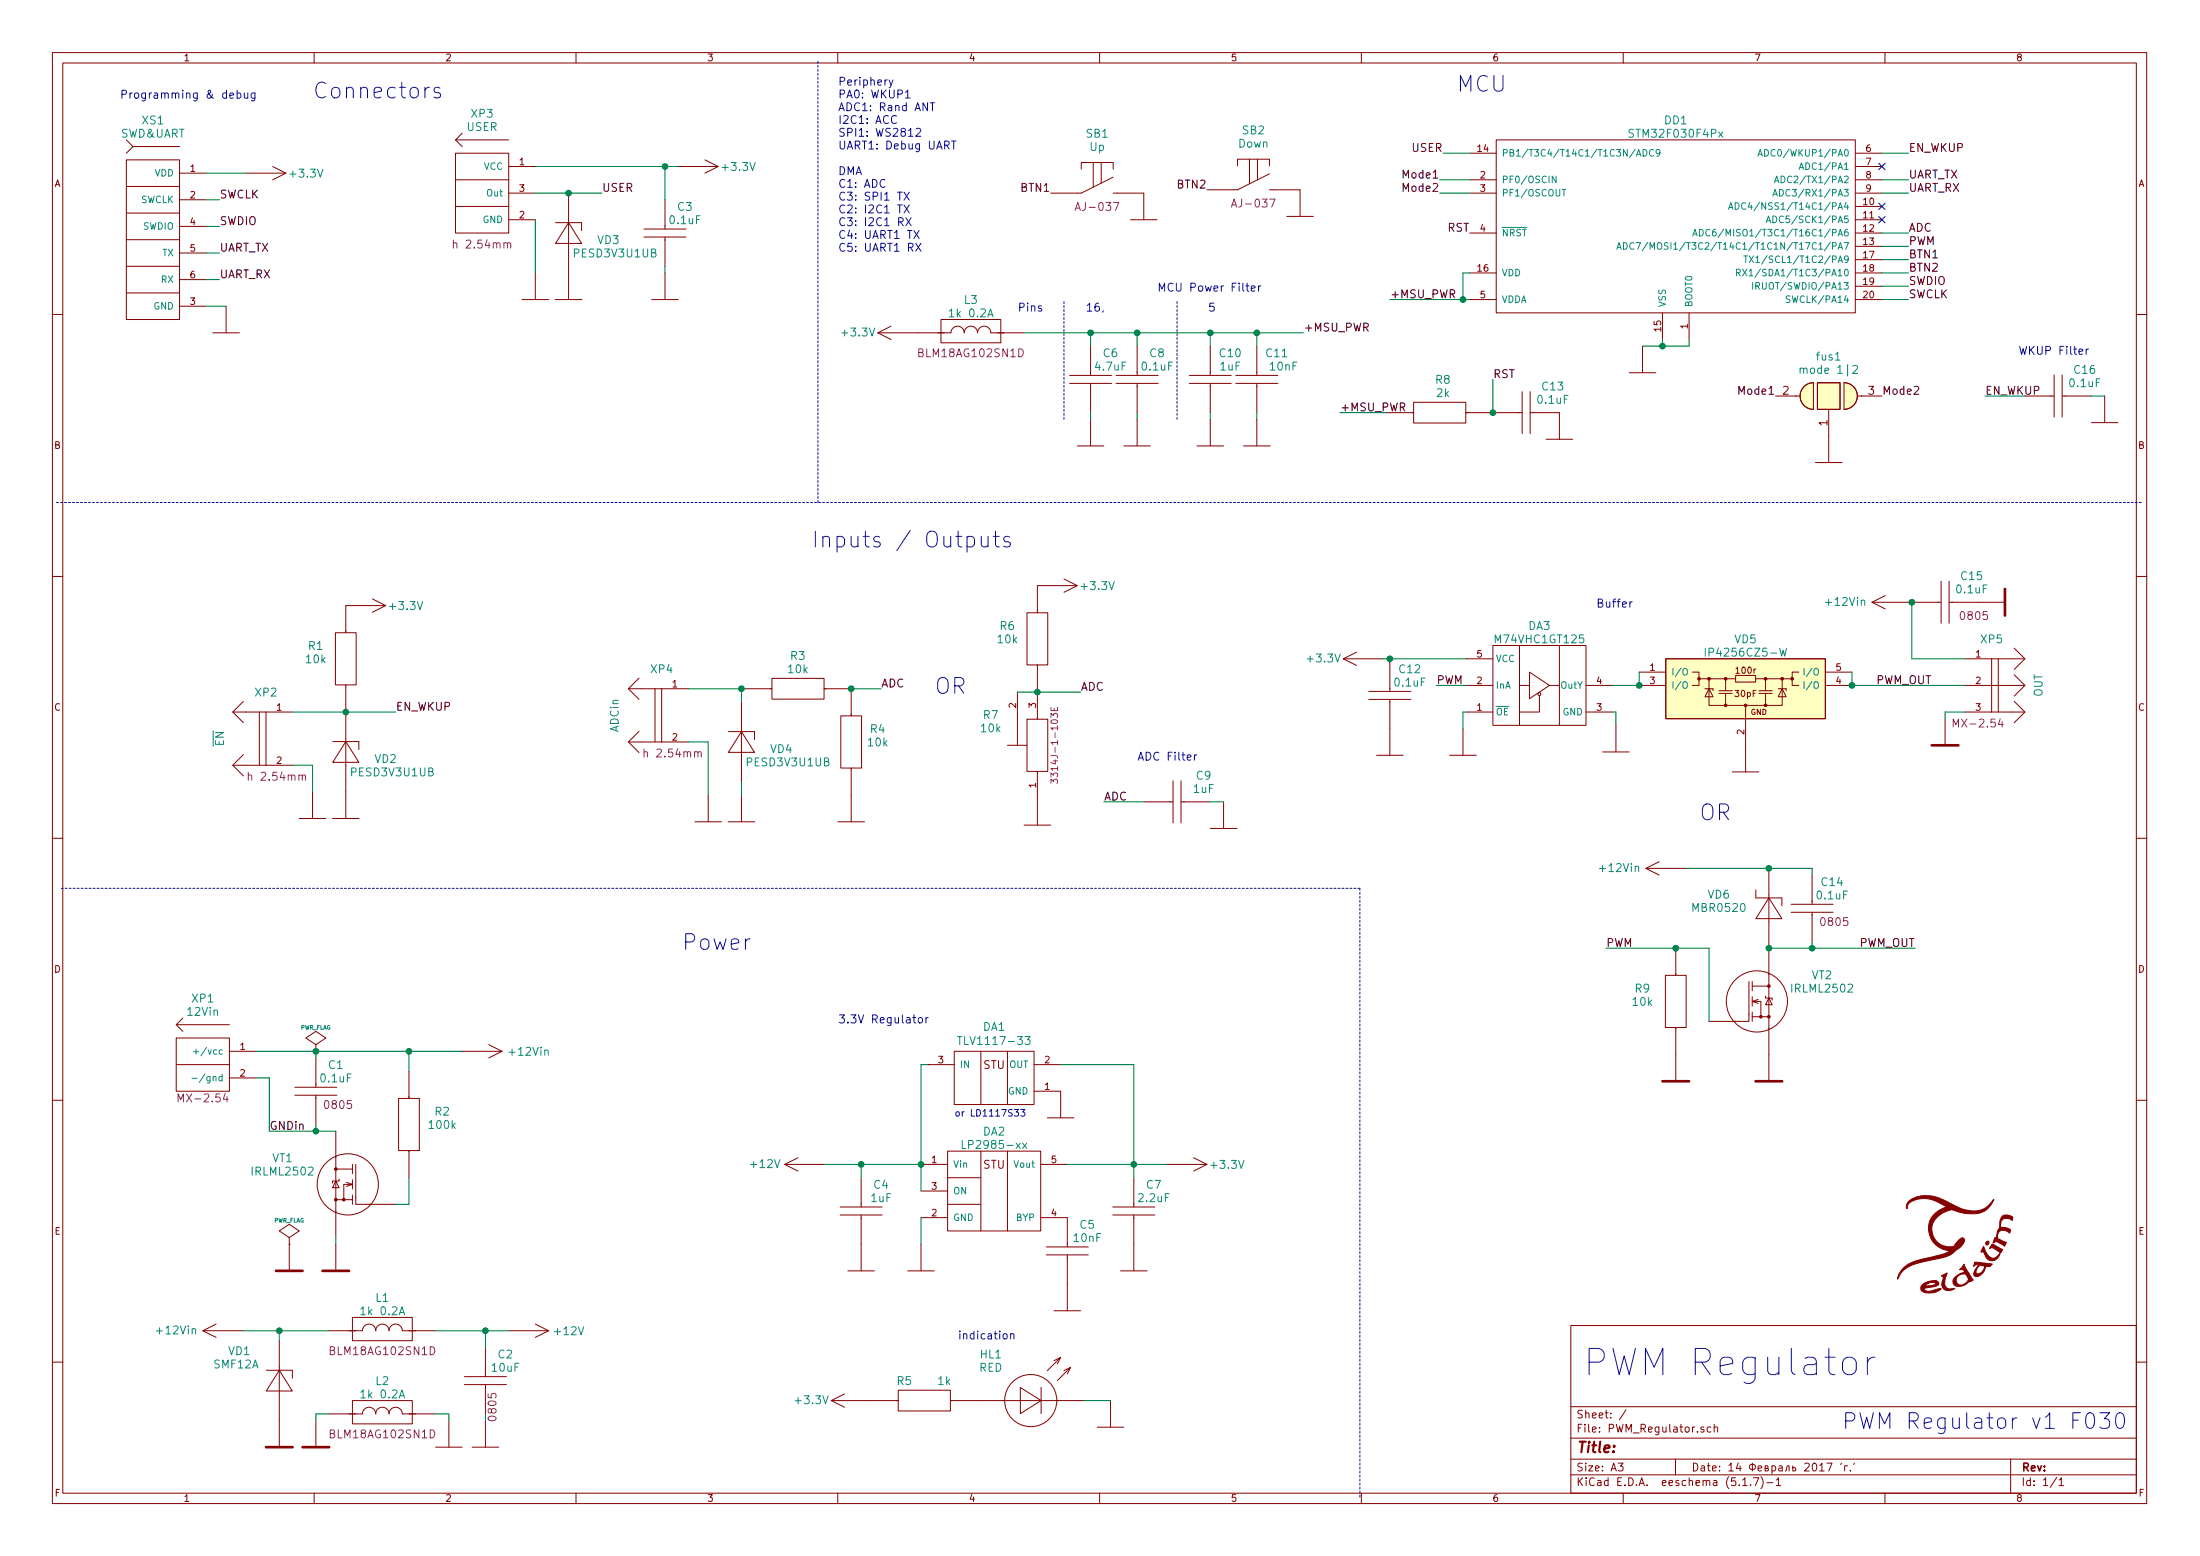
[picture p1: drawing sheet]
<svg xmlns="http://www.w3.org/2000/svg" width="420mm" height="297mm" viewBox="0 0 420 297" stroke-linecap="round" stroke-linejoin="round" font-family="sans-serif">
<g fill="none" stroke="#840000" stroke-width=".19">
<path d="M10 10h400v277h-400zM12 12h396v273.1h-396zM60 10v2M110 10v2M160 10v2M210 10v2M260 10v2M310 10v2M360 10v2M24.1 30.5h10.2v30.5h-10.2zM24.1 26.7l1.3 1.3-1.3 1.2M24.1 35.6h10.2"/>
<path d="M25.4 28h8.9M34.3 33.1h5.1M34.3 38.1h5.1M47 33.1h7.6M52.1 31.8l2.5 1.3-2.5 1.2M87 29.2h10.2v15.3h-10.2zM87 39.4h10.2M87 34.3h10.2M87 26.7h10.2M88.3 25.4l-1.3 1.3 1.3 1.3M97.2 31.8h5M97.2 36.9h5"/>
<path d="M108.6 36.9v20.3M127 38.1v5.6M129.5 31.8h7.7M134.6 30.5l2.6 1.3-2.6 1.3M206.5 32.3v-1.3h6.1v1.3M208.8 31v4.7M210.3 31v4M212.6 33.8l-6.1 3.1h-5.8M212.6 36.9h5.8v5M236.3 31.7v-1.3h6.1v1.3M238.6 30.4v4.7M240.2 30.4v3.9"/>
<path d="M242.4 36.2h5.9v5.1M242.4 33.2l-6.1 3h-5.8M280.7 29.2h5M280.7 34.3h5M280.7 36.9h5M285.7 26.7h68.6v33h-68.6zM354.3 31.8h5.1M354.3 39.4h5.1M354.3 29.2h5.1M354.3 34.3h5.1M354.3 36.9h5.1M24.1 55.9h10.2"/>
<path d="M24.1 50.8h10.2M24.1 45.8h10.2M24.1 40.7h10.2M34.3 58.5h5.1M34.3 43.2h5.1M34.3 48.3h5.1M34.3 53.4h5.1M43.2 58.5v5M97.2 41.9h5M99.7 57.2h5.1M102.2 52.1v5.1M106 57.2h5.1"/>
<path d="M106.1 42.5h5v1.5M108.6 42.5l2.5 4h-5zM123 45.2h8M123 43.7h8M124.5 57.2h5M127 45.2v5.6M127 52.1v5.1M215.9 41.9h5.1M245.7 41.3h5.1M280.7 57.2h5M280.7 44.5h5M280.7 52.1h5"/>
<path d="M317.5 59.7v5.1M322.6 59.7v5.1M354.3 57.2h5.1M354.3 41.9h5.1M354.3 44.5h5.1M354.3 47h5.1M354.3 52.1h5.1M354.3 49.6h5.1M354.3 54.6h5.1M10 60h2M40.6 63.5h5.1M167.6 63.5h14a1.27 1.27 0 0 1 1.3-1.2 1.27 1.27 0 0 1 1.2 1.2 1.27 1.27 0 0 1 1.3-1.2 1.27 1.27 0 0 1 1.3 1.2 1.27 1.27 0 0 1 1.3-1.2 1.27 1.27 0 0 1 1.2 1.2h6.4"/>
<path d="M170.2 62.3l-2.6 1.2 2.6 1.3M179.7 61h11.4v4.4h-11.4zM204.3 73.2h8M204.3 71.7h8M208.3 66.1v5.6M208.3 73.2v5.6M213.2 73.2h8M213.2 71.7h8M217.2 66.1v5.6M217.2 73.2v5.6M227.1 73.2h8.1M227.1 71.7h8.1"/>
<path d="M231.1 66.1v5.6M231.1 73.2v5.6M236 73.2h8M236 71.7h8M240 66.1v5.6M240 73.2v5.6M264.8 78.8h5.2M270 76.8h9.9v4h-9.9zM279.9 78.8h10.8M290.7 74.8v8M292.2 78.8h5.6v5.1M292.2 74.8v8"/>
<path d="M311.1 71.2h5.1M313.7 66.1v5.1M339.1 75.6h4.7M344.5 73.8a2.55 2.55 0 0 1 1.8-.7v5a2.54 2.54 0 0 1-2.3-1.5 2.54 2.54 0 0 1 .5-2.8zM347.1 73.1h4.3v5h-4.3zM349.2 78.2v10.1M352.2 73.1a2.54 2.54 0 0 1 2.5 2.5 2.54 2.54 0 0 1-2.5 2.5zM354.7 75.6h4.7M386.7 75.6h5.6M392.3 71.6v8M393.8 75.6h5.6M393.8 71.6v8"/>
<path d="M402 75.6v5.1M408 60h2M205.7 85.1h5.1M208.3 80v5.1M214.6 85.1h5.1M217.2 80v5.1M228.6 85.1h5.1M231.1 80v5.1M237.5 85.1h5.1M240 80v5.1M295.3 83.9h5.1M346.7 88.3h5.1"/>
<path d="M399.4 80.7h5.1M10 110h2M71.1 114.3l2.6 1.3-2.6 1.3M73.7 115.6h-7.7v5.2M196.1 117h4v9.9h-4zM203.2 110.5l2.5 1.3-2.5 1.3M205.7 111.8h-7.6v5.2M357.5 115h13.2M360 113.7l-2.5 1.3 2.5 1.2M370.7 111v8M372.2 115h10.7M372.2 111v8"/>
<path d="M408 110h2M44.4 135.9h11.5M46.5 133.9l-2.1 2 2.1 2.1M49.5 135.9v10.2M50.8 135.9v10.2M64.1 120.8h3.9v9.9h-3.9zM66 130.7v25.5M120 131.5h11.4M122 139.6l-2 2 2 2.1M122 129.4l-2 2.1 2 2M125.1 131.5v10.1M126.4 131.5v10.1"/>
<path d="M139.1 139.7h5v1.5M141.6 139.7l2.5 3.9h-5zM141.6 134v15.3M142.2 131.5h5.2M147.4 129.5h10v4h-10zM157.4 131.5h5.2v5.2M160.6 136.7h3.9v9.9h-3.9zM194.3 132.1v10.2M196.1 137.3h4v10h-4zM198.1 126.9v10.4M256.5 125.8h7.7M259.1 124.5l-2.6 1.3 2.6 1.2"/>
<path d="M261.4 133.5h8M261.4 132h8M265.4 126.4v5.6M265.4 133.5v10.7M279.4 139.1v5.1M280 130.8h5.1M280 135.9h5.1M280 125.8h5.1M285.1 123.2h17.8v15.3h-17.8zM290.2 123.2v15.3M290.2 130.8h1.9M292.1 128.3l3.8 2.5-3.8 2.6z"/>
<path d="M294 132.8v3.1h-3.8M295.9 130.8h1.9M297.8 123.2v15.3M302.9 130.8h5.1M302.9 135.9h5.1M308.6 138.5v5M313.1 130.8h5M313.1 128.3h5M318.1 125.8h30.5v11.4h-30.5zM323.2 128.3h1.3v2.5h-1.3M324.5 129.6h7M325.6 131.5h1.6v.4"/>
<path d="M326.4 129.6v5.1h14v-5.1M326.4 131.5l.8 1.5h-1.6zM328.3 132.4h2.5M328.3 131.9h2.5M329.6 129.6v2.3M329.6 132.4v2.3M331.5 128.9h3.8v1.3h-3.8zM333.4 134.7v12.7M335.3 129.6h7M335.9 132.4h2.6M335.9 131.9h2.6M337.2 129.6v2.3"/>
<path d="M337.2 132.4v2.3M339.6 131.5h1.5v.4M340.4 131.5l.7 1.5h-1.5zM343.5 128.3h-1.2v2.5h1.2M348.6 130.8h5.1M348.6 128.3h5.1M371.5 137.2v5.1M375.3 130.8h11.4M375.3 135.9h11.4M375.3 125.8h11.4M380.4 125.8v10.1M381.6 125.8v10.1"/>
<path d="M384.7 133.9l2 2-2 2.1M384.7 128.8l2 2-2 2.1M384.7 123.7l2 2.1-2 2M44.4 146.1h11.5M46.5 144.1l-2.1 2 2.1 2M57.1 156.2h5.1M59.7 151.2v5M63.5 156.2h5.1M63.6 141.6h4.9v1.5M66 141.6l2.5 3.9h-4.9zM120 141.6h11.4M132.7 156.9h5.1"/>
<path d="M135.3 151.8v5.1M139.1 156.9h5M141.6 151.8v5.1M160 156.9h5.1M162.6 146.6v10.3M192.4 142.3h3.7M195.6 157.5h5.1M198.1 147.3v10.2M218.4 153.1h5.6M224 149.1v8M225.6 153.1h5.5M225.6 149.1v8"/>
<path d="M231.1 158.2h5.1M233.7 153.1v5.1M262.9 144.2h5.1M276.9 144.2h5M306.1 143.5h5M330.8 147.4h5.1M10 160h2M314.3 165.8h7.6M316.9 164.5l-2.6 1.3 2.6 1.2M335.3 169.9v1.5h5v1.5M337.8 171.4l2.5 4h-5zM337.8 165.8v40.6"/>
<path d="M342.1 174.2h8M342.1 172.6h8M346.1 167v5.6M346.1 174.2v5.5M408 160h2M33.7 198.2h10.1v10.1h-10.1zM33.7 195.6h10.1M34.9 194.3l-1.2 1.3 1.2 1.3M60.3 199.4l1.9-1.2-1.9-1.3-1.9 1.3 1.9 1.2v1.3M93.3 199.4l2.6 1.3-2.6 1.3M318.1 186.2h3.9v10h-3.9zM320 181v5.2"/>
<path d="M320 196.2v10.2M326.4 195h5.1M334 193.6v1.4h-3M334 187.4v6.3M334.6 194.1h3.2M334.6 193.2v1.8M334.6 187.4v1.7M334.6 190.3v1.8M334.6 188.3h3.2M334.6 191.2h1.7v2.9M335.8 190.8l-1.2 .4 1.2 .4M337.2 190.2v.3h1.3v.4"/>
<path d="M337.8 190.5l.7 1.3h-1.3zM10 210h2M33.7 203.2h10.1M43.8 200.7h5.1M43.8 205.8h5.1M56.3 209.1h8M56.3 207.6h8M60.3 200.7h.1M60.3 202v5.6M60.3 209.1v5.6M64.1 215.9v20.4M76.1 209.7h4v9.9h-4z"/>
<path d="M78.1 204.5v5.2M78.1 219.6v5.2M88.3 200.7h7.6M177.2 203.2h5M177.3 203.2h.1M181 219.7h17.8v15.3h-17.8zM182.2 200.7h15.3v10.2h-15.3zM187.3 219.7v15.3M187.3 200.7v10.2M192.4 219.7v15.3M192.4 200.7v10.2M197.5 208.3h5.1v5.1"/>
<path d="M197.5 203.2h5.1M200 213.4h5.1M408 210h2M55.2 236.3l1.9-1.3-1.9-1.3-1.9 1.3 1.9 1.3v1.2M55.2 237.5h.1M55.2 237.5v5.1M64.1 229h3.2M64.1 225.5l.7 1.2h-1.3zM64.1 223.2h3.2M64.1 237.5v5.1M64.8 225.1v.4h-1.3v.3M66.2 225.7l1.1 .4-1.1 .4"/>
<path d="M67.3 228.1v1.8M67.3 222.3v1.8M67.3 225.2v1.8M67.3 226.1h-1.6v2.9M67.9 228.5v1.4h3.1M67.9 222.3v6.3M70.5 229.9h5.1M149.9 222.3h7.6M152.4 221l-2.5 1.3 2.5 1.3M160.5 231.9h8M160.5 230.4h8M164.5 224.8v5.6"/>
<path d="M164.5 231.9v10.7M175.9 222.3h5.1M175.9 232.4h5.1M175.9 227.4h5.1M175.9 237.5v5.1M181 224.8h6.3M181 229.9h6.3M198.8 222.3h5M198.8 232.4h5v5.6M199.8 239.6h8M199.8 238h8M203.8 239.6v10.6"/>
<path d="M212.5 231.9h8M212.5 230.4h8M216.5 224.8v5.6M216.5 231.9v10.7M222.9 222.3h7.6M228 221l2.5 1.3-2.5 1.3M38.7 254h7.7M41.3 252.8l-2.6 1.2 2.6 1.3M53.3 255.9v20.4M62.9 254h6.3a1.27 1.27 0 0 1 1.3-1.2 1.27 1.27 0 0 1 1.3 1.2 1.27 1.27 0 0 1 1.2-1.2 1.27 1.27 0 0 1 1.3 1.2 1.27 1.27 0 0 1 1.3-1.2 1.27 1.27 0 0 1 1.2 1.2h6.4M67.3 251.5h11.4v4.4h-11.4zM92.7 257.2v5.6"/>
<path d="M97.2 254h7.6M102.2 252.8l2.6 1.2-2.6 1.3M161.9 242.6h5.1M173.4 242.6h5M201.3 259.8l1.3-.7-.7 1.3M201.3 250.2h5.1M202.6 259.1l-2.6 2.6M214 242.6h5.1M300 253h108v32.1h-108zM10 260h2M50.9 261.6h4.9v1.5M53.3 261.6l2.5 3.9h-4.9z"/>
<path d="M60.3 271.2v5.1M62.9 269.9h6.3a1.27 1.27 0 0 1 1.3-1.3 1.27 1.27 0 0 1 1.3 1.3 1.27 1.27 0 0 1 1.2-1.3 1.27 1.27 0 0 1 1.3 1.3 1.27 1.27 0 0 1 1.3-1.3 1.27 1.27 0 0 1 1.2 1.3h6.4M67.3 267.4h11.4v4.4h-11.4zM83.2 276.3h5.1M85.7 271.2v5.1M88.7 264.3h8M88.7 262.8h8M90.2 276.3h5M92.7 264.3v5.6M92.7 271.2v5.1M158.7 267.4h12.9M161.3 266.1l-2.6 1.3 2.6 1.2"/>
<path d="M171.6 265.4h9.9v4h-9.9zM181.5 267.4h25.5M194.9 264.9l3.9 2.5-3.9 2.5zM198.8 264.8v5.1M204.5 261l-2.6 2.6M204.5 261l-1.3 .7M204.5 261l-.7 1.3M209.5 272.5h5.1M212.1 267.4v5.1M300 278.5h108M300 274.5h108M300 268.5h108"/>
<path d="M309 279.3h1l-.5 .6 .4 .1v.7l-.2 .1-.7-.1M310.5 269.1l-1.2 2M320 278.5v3M325.4 272.5a.37 .37 0 0 0-.6 .1l.1 .2 .5 .2 .1 .1-.3 .3-.4-.1M326.7 272.5l-.4-.1-.3 .3 .2 .6h.5M327.4 272.5h.1a.37 .37 0 0 1 .5 .1v.8M327.4 271.9v1.5M339.8 279.9h.5l.1 .9M342.4 279.8v1l.5-.1v-.5h-.5M344.7 279.5l.5-.2 .3 .2v.2l-.9 1.1h.9M346.3 279.4l.2-.1a.8 .8 0 0 1 .5 .8 .8 .8 0 0 1-.5 .7 1 1 0 0 1-.2-1.4zM347.5 279.7l.5-.4v1.5"/>
<path d="M348.9 279.3h1l-.7 1.5M351.7 279.3l-.2 .3M352.9 279.8h-.6v1M354.2 279.3l-.2 .3M384 278.5v6.6M408 260h2M60 285.1v1.9M110 285.1v1.9M160 285.1v1.9M210 285.1v1.9M260 285.1v1.9M300 281.5h108"/>
<path d="M310 285.1v1.9M332.8 282.5l.4-.4v1.5M332.8 283.6h.9M334.3 283.5v.1M334.9 282.1h1l-.7 1.5M336.3 281.9a1.71 1.71 0 0 1 0 2.3M337.4 283h1.2M339.2 282.5l.4-.4v1.5M339.2 283.6h.9M340.4 280.2h-.5l-.2 .3 .2 .3 .5-.1M341 280.8l.5-1h.2v1M347.5 280.8h.9"/>
<path d="M353.4 280.7v.1M360 285.1v1.9M392.8 282l-1.3 2M393.2 282.5l.5-.4v1.5M393.2 283.6h.9"/>
<circle cx="294" cy="132.5" r=".28"/>
<circle cx="335.5" cy="191.2" r="5.8"/>
<circle cx="66.4" cy="226.1" r="5.8"/>
<circle cx="196.8" cy="267.4" r="5"/>
</g>
<g fill="#840000" stroke="#840000" stroke-width=".19">
<path d="M379.3 237.1a.33 .33 0 0 1 .6 0 .33 .33 0 0 1-.3 .5h-.3z"/>
<path d="M380.4 237.6l.1-.1 2 1-.4 .7-.4-.3a2.12 2.12 0 0 0-1.5-.7l-.3 .2z"/>
<path d="M378.8 238l.2 .4a2.42 2.42 0 0 0 1.7 1.8l.5-.2 .7-.7a1.46 1.46 0 0 1-1.3 1.4 1.46 1.46 0 0 1-1.6-1.2l-.1-.2a.43 .43 0 0 0-.6-.3z"/>
<path d="M370.8 243.6l1.1-.6a3.3 3.3 0 0 0-.4 2.6 1.53 1.53 0 0 0 1.8 .4 1.57 1.57 0 0 1-2.4-.4v-.7l.2-.7a.41 .41 0 0 0-.3-.6z"/>
<path d="M377.1 241l2 .1v.6l-1-.2a1.2 1.2 0 0 0-.6 1.6 1.63 1.63 0 0 0 1.6-1.4v-.6l1.4 .2a1.04 1.04 0 0 1-1.2 .4l-.1 .2a2.06 2.06 0 0 1-2 1.8 .78 .78 0 0 1 0-1.2l.7-1-.4-.1-.6 .3z"/>
<path d="M367.1 245.3a3.7 3.7 0 0 1 2.6-.8v.5a1.71 1.71 0 0 0-2 .5h.7a1.46 1.46 0 0 0 1.3-.5v-.5a.5 .5 0 0 1 .6 .4 .5 .5 0 0 1-.4 .6l-2.4 .5a.55 .55 0 0 0 .7 .5l2.5-.5a2.97 2.97 0 0 1-3.8 .3l-.1-.5z"/>
<path d="M375.1 241.4l.4 .8a2.31 2.31 0 0 1 .5 2l-.3-.5a.71 .71 0 0 0-1.2-.4 1.02 1.02 0 0 0-.9 1.2 1.02 1.02 0 0 0 1.3 .8l.7-.5 .4-.6v-1.2l.8 1.4a.44 .44 0 0 1-.6 .2 2.3 2.3 0 0 1-3 .6 1.19 1.19 0 0 1 .6-1.7l.6-.4 .8-.2-.3-.5h-.7z"/>
<path d="M382.3 232.3a1.6 1.6 0 0 1 2.1 0l-.1 .7a1.31 1.31 0 0 0-1.6-.3 1.31 1.31 0 0 0-.6 1.5v.1a2.12 2.12 0 0 1 1.9 .6l-.2 .5a1.29 1.29 0 0 0-1.5-.5 1.29 1.29 0 0 0-.8 1.4l1 .6 .7 .2-.4 .8-.8-.6a.99 .99 0 0 0-1.4-.1l.4-.9h.3v-.4a1.87 1.87 0 0 1 .6-1.5l.1-1.5z"/>
<path d="M364.6 229.3a6.6 6.6 0 0 1 7 0 10.8 10.8 0 0 0 5.3 1.9 4.8 4.8 0 0 0 3.9-2.2 4 4 0 0 1-4.5 2.7l-1.4-.1-1.7-.6a3 3 0 0 0-2.6 .8 3.3 3.3 0 0 0-1.4 4.2 3.3 3.3 0 0 0 3.9 1.9l.9-1.1 .5-.4a.5 .5 0 0 1 .7 .2 .5 .5 0 0 1-.1 .6l-.6 .8-.6 .5a6.6 6.6 0 0 1-4.2 1.8l-3 .7a5.4 5.4 0 0 0-4.3 3.2v-.1a4.6 4.6 0 0 1 3.5-3.4l.9-.3a20.8 20.8 0 0 0 5.5-1.6l.1-.1a4.2 4.2 0 0 1-4.1-3.8 4.2 4.2 0 0 1 3.3-4.5h.1a7.5 7.5 0 0 0-5.5-1.5l-.6 .2a1.48 1.48 0 0 0-1.4 1.6 .98 .98 0 0 1 .4-1.4z"/>
<circle cx="65.7" cy="229" r=".25"/>
<circle cx="64.1" cy="229" r=".25"/>
<circle cx="64.1" cy="223.2" r=".25"/>
<circle cx="324.5" cy="129.6" r=".25"/>
<circle cx="326.4" cy="129.6" r=".25"/>
<circle cx="329.6" cy="134.7" r=".25"/>
<circle cx="329.6" cy="129.6" r=".25"/>
<circle cx="333.4" cy="134.7" r=".25"/>
<circle cx="337.2" cy="134.7" r=".25"/>
<circle cx="337.2" cy="129.6" r=".25"/>
<circle cx="340.4" cy="129.6" r=".25"/>
<circle cx="342.3" cy="129.6" r=".25"/>
<circle cx="336.3" cy="194.1" r=".25"/>
<circle cx="337.8" cy="194.1" r=".25"/>
<circle cx="337.8" cy="188.3" r=".25"/>
</g>
<path d="M382.9 112.4v5.1M368.9 142.3h5.1M317.5 206.4h5.1M335.3 206.4h5.1M52.7 242.6h5.1M61.6 242.6h5.1M50.8 276.3h5.1M57.8 276.3h5.1" fill="none" stroke="#840000" stroke-width=".51"/>
<g fill="none" stroke="#840084" stroke-width=".19">
<path d="M212.6 38.6h1.1l-.7 1.6M235.2 39.5l.5-1.5 .5 1.5M242.5 38h1l-.6 1.5M86.6 46.5l.2-.2 .4 .1v1M86.6 45.8v1.6M96.9 46.5l.2-.2 .4 .1v1M205.3 40.2l.5-1.6 .5 1.6M194.6 66.6a.77 .77 0 0 1 .8 .7 .77 .77 0 0 1-.8 .8zM200.7 137v-.8l.5 .4 .1-.3 .5-.1 .2 .2-.1 .6M200.7 135v.6h1.3v-.6M201.3 135.2v.4M373 138.8v-1.5l.5 1.1 .5-1.1v1.5"/>
<path d="M382 137.2l-.3 1.1h.9M47.4 148.1l.2-.2 .4 .1 .1 1M47.4 147.4v1.6M57.7 148.1l.2-.2 .4 .1 .1 1M123 143.6l.2-.1 .4 .1v.9M123 143v1.5M133.3 143.7l.2-.2 .4 .1v.9M200.7 149.5v-.7l.5 .4 .1-.4h.5l.2 .2-.1 .5M34 210.3v-1.5l.5 1.1 .5-1.1v1.5M43 208.7l-.4 1.1h1M82.2 257.1a.77 .77 0 0 1 .8 .7 .77 .77 0 0 1-.8 .8zM82.2 273a.77 .77 0 0 1 .8 .7 .77 .77 0 0 1-.8 .8z"/>
</g>
<g fill="#ffffc2" stroke="#ffffc2" stroke-width=".19">
<path d="M318.1 125.8h30.5v11.4h-30.5z"/>
<path d="M344.5 73.8a2.55 2.55 0 0 1 1.8-.7v5a2.54 2.54 0 0 1-2.3-1.5 2.54 2.54 0 0 1 .5-2.8z"/>
<path d="M352.2 73.1a2.54 2.54 0 0 1 2.5 2.5 2.54 2.54 0 0 1-2.5 2.5z"/>
<path d="M347.1 73.1h4.3v5h-4.3z"/>
</g>
<g fill="none" stroke="#008484" stroke-width=".19">
<path d="M297.2 33.6v1.3l-.8-1.3v1.3M298.3 36.2h.7M298.7 36.2v1.2M312.5 29.8l.5-1.3 .4 1.3M312.6 29.4h.7M313.8 28.5a.64 .64 0 0 1 .7 .7 .64 .64 0 0 1-.7 .6zM315.8 28.7a.6 .6 0 0 0-.8 .4 .6 .6 0 0 0 .5 .7l.3-.1M317 29.1l-.2 .2h-.4l-.1-.2 .1-.5 .4-.1 .1 .2a.84 .84 0 0 1-.3 1.1h-.2M330.1 40l.5-1.3 .4 1.3M330.3 39.6h.6M331.4 38.7a.64 .64 0 0 1 .7 .6 .64 .64 0 0 1-.7 .7zM333.4 38.8a.51 .51 0 0 0-.6 0 .51 .51 0 0 0-.2 .6l.2 .5 .6-.1"/>
<path d="M335.7 29.8l.5-1.3 .4 1.3M335.9 29.4h.6M337 28.5a.64 .64 0 0 1 .7 .7 .64 .64 0 0 1-.7 .6zM338.6 37.4l.4-1.2 .4 1.2M338.7 37.1h.6M338.9 34.9l.4-1.3 .5 1.3M339 34.5h.6M339.9 36.2a.64 .64 0 0 1 .7 .6 .64 .64 0 0 1-.7 .6zM340.2 33.6a.64 .64 0 0 1 .7 .7 .64 .64 0 0 1-.7 .6zM343.6 32.3l.4-1.2 .4 1.2M343.7 32h.6M308.8 47.6l.4-1.3 .4 1.3"/>
<path d="M308.9 47.2h.6M310.1 46.3a.64 .64 0 0 1 .7 .7 .64 .64 0 0 1-.7 .6zM312 46.4a.6 .6 0 0 0-.8 .5 .6 .6 0 0 0 .6 .7l.2-.1M312.5 46.3h.8l-.5 1.3M314.7 46.3l-1.1 1.6M315.1 47.6v-1.3l.4 .9 .5-.9v1.3M323.3 45l.4-1.2 .4 1.2M323.4 44.7h.6M324.6 43.8a.64 .64 0 0 1 .7 .6 .64 .64 0 0 1-.7 .6zM326.6 43.9a.51 .51 0 0 0-.7 0 .51 .51 0 0 0-.1 .6l.2 .5 .6-.1M327.6 43.8l-.3 .1a.87 .87 0 0 0 0 1.1l.4-.1v-.5l-.4-.1-.2 .2M331.6 52.1l.7-.1v-.5l-.7-.1v1.3"/>
<path d="M331.9 52.1l.5 .6M332.8 51.4l.8 1.3M333 48.9h.8M333.4 48.9v1.2M333.6 51.4l-.8 1.3M334.1 51.8l.3-.4v1.3M334.1 48.9l.8 1.2M334.1 52.7h.7M334.7 53.9v1.3M334.9 48.9l-.8 1.2M335.3 49.2l.4-.3v1.2M335.3 54.6l.6-.1 .1-.4-.7-.2v1.3"/>
<path d="M335.3 50.1h.7M335.6 54.6l.4 .6M337.3 42.5l.4-1.3 .5 1.3M337.4 42.1h.6M338.6 41.2a.64 .64 0 0 1 .7 .7 .64 .64 0 0 1-.7 .6zM341.9 56.6l-.5-.1-.3 .2 .1 .3 .6 .3v.3l-.2 .1h-.5M188.6 60.5l.6-1.5 .5 1.5M343.8 70.4l.1-.1a.37 .37 0 0 1 .5 .2v.8M343.8 70.3v1M350.5 68.7h.9M353.9 69.9l.6-.1 .2 .1 .1 .3-1 1.1h1M321.5 127.8l.2-.2a.47 .47 0 0 1 .5 .4v.7l-.3 .2-.3-.1a1 1 0 0 1-.1-1z"/>
<path d="M321.5 130.3l.2-.2a.47 .47 0 0 1 .5 .5v.6l-.3 .2h-.3a1 1 0 0 1-.1-1.1zM325.7 123.7v1.6M339.9 123.7l.4 1.6 .2-1.1 .3 1.1 .4-1.6M344.6 127.6v1.3M344.6 130.1v1.3M182.9 197.9h.8M195.8 197.9h.9l-.5 .6 .4 .1v.6l-.2 .2h-.4l-.2-.2M36.7 205.9h.9M37 200.8h.9M37.4 200.3v1M183.8 217.7v1.5h.7M195.3 218.2l.8 1"/>
<path d="M196.1 218.2l-.8 1M76.3 251l.5-1.5 .5 1.5M76.3 266.9l.5-1.6 .5 1.6"/>
</g>
<path d="M10.8 95.9h398.1M156.2 95.9v-84.4M203.2 80v-22.8M224.8 80v-22.8M259.7 169.6h-248.3M259.7 285.8v-116.2" fill="none" stroke="#0000c2" stroke-width=".19" stroke-dasharray=".4 .4"/>
<g fill="none" stroke="#008400" stroke-width=".19">
<path d="M39.4 33.1h7.6M39.4 38.1h2.5M102.2 36.9h12.7M102.2 31.8h27.3M127 31.8v6.3M275 34.3h5.7M275 36.9h5.7M275.6 29.2h5.1M359.4 34.3h5.1M359.4 36.9h5.1M359.4 29.2h5.1M39.4 53.4h2.5"/>
<path d="M39.4 48.3h2.5M39.4 43.2h2.5M39.4 58.5h3.8M102.2 41.9v10.2M127 50.8v1.3M265.4 57.2h15.3M280.7 52.1h-1.3v5.1M359.4 49.6h5.1M359.4 44.5h5.1M359.4 52.1h5.1M359.4 57.2h5.1M359.4 47h5.1"/>
<path d="M359.4 54.6h5.1M195.6 63.5h53.3M208.3 63.5v2.6M208.3 78.8v1.2M217.2 63.5v2.6M217.2 78.8v1.2M231.1 63.5v2.6M231.1 78.8v1.2M240 63.5v2.6M240 78.8v1.2M255.9 78.8h8.9M285.1 72.4v6.4"/>
<path d="M317.5 64.8v1.3M322.6 64.8v1.3h-8.9M379.1 75.6h7.6M399.4 75.6h2.6M365.1 115v10.8h10.2M55.9 135.9h19.7M131.4 131.5h10.8M141.6 131.5v2.5M162.6 131.5h5.7M194.3 132.1h12.1M264.2 125.8h15.8M265.4 125.8v.6"/>
<path d="M274.3 130.8h5.7M280 135.9h-.6v3.2M308 135.9h.6v2.6M313.1 128.3v2.5h-5.1M353.7 128.3v2.5h21.6M375.3 135.9h-3.8v1.3M55.9 146.1h3.8v5.1M131.4 141.6h3.9v10.2M141.6 149.3v2.5M210.8 153.1h7.6M231.1 153.1h2.6M321.9 165.8h24.2v1.2"/>
<path d="M346.1 179.7v1.3M306.7 181h19.7v14M337.8 181h28M48.9 205.8h2.5v10.1h12.7M48.9 200.7h39.4M60.3 200.7v1.3M60.3 214.7v1.2M78.1 200.7v3.8M177.2 203.2h-1.3v24.2M202.6 203.2h13.9v21.6M64.1 236.3v1.2M78.1 224.8v5.1h-2.5"/>
<path d="M157.5 222.3h18.4M164.5 222.3v2.5M175.9 232.4v5.1M203.8 222.3h19.1M46.4 254h16.5M53.3 254v1.9M83.2 254h14M92.7 254v3.2M62.9 269.9h-2.6v1.3M83.2 269.9h2.5v1.3M207 267.4h5.1"/>
</g>
<g fill="none" stroke="#0000c2" stroke-width=".19">
<path d="M45.3 17.8l.4-.1 .3 .3v.5l-.2 .2h-.5M45.3 17.2v1.6M46.7 17.7v1l.4 .1 .2-.2M47.3 17.7v1.1M48.7 17.7v1.3l-.3 .3-.4-.1M48.7 17.8l-.4-.1-.3 .3v.5l.1 .2h.6M84 16.8l-.7-.1-.3 .1-.1 .3 .1 .4 1 .3 .2 .3-.2 .4-.3 .2h-.5l-.3-.2M169.8 15.3l.4 1M170.5 15.3l-.5 1.3-.2 .2M172.9 17.6l.5-.4v1.5M172.9 18.7h.9M177.6 19.6h.9"/>
<path d="M178.1 19.6v1.5M171.2 22.2a.62 .62 0 0 0-.8 0 .62 .62 0 0 0-.1 .7 .56 .56 0 0 0 .2 .6 .56 .56 0 0 0 .7-.1M172.6 36.7l1.1 1.5M172.6 39.1l1.1 1.6M173.7 36.7l-1.1 1.5M173.7 39.1l-1.1 1.6M175 24.6l.5-.1 .3 .1v.3l-.9 1.1h.9M181.7 26.9h.9M182.1 26.9v1.6M173 41.6l1 1.5M174 41.6l-1 1.5M174.5 44l1 1.5"/>
<path d="M174.9 46.4l1 1.6M175.5 44l-1 1.5M175.9 46.4l-1 1.6M207.6 58.3l.5-.4v1.5M207.6 59.4h.9M209.8 57.9l-.5 .1a1.3 1.3 0 0 0-.1 1.3h.6l.2-.6-.3-.2h-.5l-.1 .2M210.7 59.3l-.1 .3M231.8 57.9h-.7l-.1 .7 .2-.1h.5l.2 .2-.1 .5-.2 .2-.6-.2M237.9 54.6h.6M238.2 54.1v1.3l.3 .2M239 55.1l.7-.2-.1-.3h-.4l-.2 .2v.7h.6M240.4 54.6v1"/>
<path d="M240.8 54.6h-.3l-.1 .2M398.4 66.6v1.1M398.9 66.6l-.5 .3M184.7 102.6a.96 .96 0 0 1 1.3 .1l.1 .3-.1 1.1a.96 .96 0 0 1-1.3 .2M187.4 102.4v1.6l.2 .3a.81 .81 0 0 0 1.1-.2M188.7 102.4v2M189.7 102.4h1.1M190.1 101.4v2.6l.1 .3 .6 .1M192.8 102.6l-.7-.2-.3 .2-.1 .2 .1 .5 1 .2 .2 .3-.2 .5-.3 .1h-.5l-.3-.1M311.7 114.9h-.3l-.1 .3M228.1 144.1v1M228.5 144.1l-.4 .3"/>
<path d="M175.4 194.4l.2-.2 .5 .2 .1 .6-.2 .2-.4 .1-.2-.2zM176.8 194.2v1.1M177.3 194.2l-.3 .1-.2 .2M193.8 211.8h.7l-.4 .5 .4 .1-.1 .6-.5 .1-.1-.2M194.9 211.8h.8l-.4 .5 .4 .1v.5l-.2 .2-.6-.2M191.6 254.7l.3-.1 .4 .1 .1 .6-.2 .2-.3 .1-.3-.1zM193 254.7l.2-.1 .4 .1v.9M193 254.6v1M352.1 259.6a1.36 1.36 0 0 1 2.4 .4v1.5a1.36 1.36 0 0 1-1.3 1 1.36 1.36 0 0 1-1.3-1v-1.5zM356.6 259.1v3.3M358.1 259.1a1.28 1.28 0 0 0-1.5 .9M352.5 271.3h1.1a.81 .81 0 0 0 .7-.8 .81 .81 0 0 0-.7-.8h-1.1v3"/>
<path d="M355.2 269.7l.7 3 .6-2.2 .6 2.2 .7-3"/>
</g>
<g fill="#008400" stroke="#008400" stroke-width=".25">
<circle cx="320" cy="181" r=".51"/>
<circle cx="353.7" cy="130.8" r=".51"/>
<circle cx="60.3" cy="215.9" r=".51"/>
<circle cx="313.1" cy="130.8" r=".51"/>
<circle cx="346.1" cy="181" r=".51"/>
<circle cx="217.2" cy="63.5" r=".51"/>
<circle cx="337.8" cy="165.8" r=".51"/>
<circle cx="337.8" cy="181" r=".51"/>
<circle cx="127" cy="31.8" r=".51"/>
<circle cx="279.4" cy="57.2" r=".51"/>
<circle cx="66" cy="135.9" r=".51"/>
<circle cx="285.1" cy="78.8" r=".51"/>
<circle cx="92.7" cy="254" r=".51"/>
<circle cx="53.3" cy="254" r=".51"/>
<circle cx="265.4" cy="125.8" r=".51"/>
<circle cx="175.9" cy="222.3" r=".51"/>
<circle cx="141.6" cy="131.5" r=".51"/>
<circle cx="317.5" cy="66.1" r=".51"/>
<circle cx="162.6" cy="131.5" r=".51"/>
<circle cx="216.5" cy="222.3" r=".51"/>
<circle cx="365.1" cy="115" r=".51"/>
<circle cx="198.1" cy="132.1" r=".51"/>
<circle cx="78.1" cy="200.7" r=".51"/>
<circle cx="108.6" cy="36.9" r=".51"/>
<circle cx="60.3" cy="200.7" r=".51"/>
<circle cx="208.3" cy="63.5" r=".51"/>
<circle cx="231.1" cy="63.5" r=".51"/>
<circle cx="164.5" cy="222.3" r=".51"/>
<circle cx="240" cy="63.5" r=".51"/>
</g>
<path d="M358.8 31.2l1.2 1.2M358.8 38.8l1.2 1.2M360 31.2l-1.2 1.2M360 38.8l-1.2 1.2M358.8 41.3l1.2 1.3M360 41.3l-1.2 1.3" fill="none" stroke="#000084" stroke-width=".19"/>
<text font-size="7" fill="#0000c2" x="302.3" y="262.7">PWM Regulator</text>
<g font-size="4.2" fill="#0000c2">
<text x="278.1" y="17.6">MCU</text>
<text x="59.7" y="18.8">Connectors</text>
<text x="154.9" y="104.6">Inputs / Outputs</text>
<text x="178.4" y="132.5">OR</text>
<text x="324.5" y="156.6">OR</text>
<text x="130.2" y="181.4">Power</text>
<text x="359.1" y="272.8">PWM Regulator v1 F030</text>
</g>
<text font-size="2.8" fill="#840000" x="301" y="277.3">Title:</text>
<g font-size="2.2" fill="#0000c2">
<text x="304.8" y="116">Buffer</text>
<text x="160" y="195.4">3.3V Regulator</text>
</g>
<g font-size="2.1" fill="#0000c2">
<text x="160" y="16.3">Periphery</text>
<text x="22.9" y="18.8">Programming &amp; debug</text>
<text x="160" y="18.8">PA0: WKUP1</text>
<text x="160" y="21.2">ADC1: Rand ANT</text>
<text x="160" y="23.7">I2C1: ACC</text>
<text x="160" y="26.1">SPI1: WS2812</text>
<text x="160" y="28.5">UART1: Debug UART</text>
<text x="160" y="33.4">DMA</text>
<text x="160" y="35.9">C1: ADC</text>
<text x="160" y="38.3">C3: SPI1 TX</text>
<text x="160" y="40.7">C2: I2C1 TX</text>
<text x="160" y="43.2">C3: I2C1 RX</text>
<text x="160" y="45.6">C4: UART1 TX</text>
<text x="160" y="48">C5: UART1 RX</text>
<text x="194.3" y="59.5">Pins</text>
<text x="221" y="55.7">MCU Power Filter</text>
<text x="385.4" y="67.7">WKUP Filter</text>
<text x="217.2" y="145.2">ADC Filter</text>
<text x="182.9" y="255.7">indication</text>
</g>
<g font-size="2.1" fill="#008484">
<text x="27.2" y="23.7">XS1</text>
<text x="90.1" y="22.5">XP3</text>
<text x="317.9" y="23.7">DD1</text>
<text x="23" y="26.3">SWD&amp;UART</text>
<text x="89.1" y="25">USER</text>
<text x="207.5" y="26.3">SB1</text>
<text x="208.2" y="28.8">Up</text>
<text x="236.5" y="28.2">Down</text>
<text x="237.3" y="25.6">SB2</text>
<text x="311.7" y="26.3">STM32F030F4Px</text>
<text x="55.6" y="33.9">+3.3V</text>
<text x="138.2" y="32.6">+3.3V</text>
<text x="129.5" y="40.2">C3</text>
<text x="114.1" y="46.6">VD3</text>
<text x="128" y="42.8">0.1uF</text>
<text x="109.8" y="49.1">PESD3V3U1UB</text>
<text x="184.2" y="58">L3</text>
<text x="161" y="64.2">+3.3V</text>
<text x="181.7" y="60.6">1k 0.2A</text>
<text x="209.3" y="70.7">4.7uF</text>
<text x="210.7" y="68.2">C6</text>
<text x="218.2" y="70.7">0.1uF</text>
<text x="219.6" y="68.2">C8</text>
<text x="233" y="68.2">C10</text>
<text x="233.1" y="70.7">1uF</text>
<text x="241.9" y="68.2">C11</text>
<text x="242.6" y="70.7">10nF</text>
<text x="344.7" y="71.4">mode 1|2</text>
<text x="347.1" y="68.8">fus1</text>
<text x="396.2" y="71.4">C16</text>
<text x="274.2" y="73.3">R8</text>
<text x="274.4" y="75.8">2k</text>
<text x="293.8" y="77.1">0.1uF</text>
<text x="294.6" y="74.5">C13</text>
<text x="395.4" y="73.9">0.1uF</text>
<text x="206.8" y="112.6">+3.3V</text>
<text x="373.8" y="113.3">0.1uF</text>
<text x="374.6" y="110.7">C15</text>
<text x="74.7" y="116.4">+3.3V</text>
<text x="348.9" y="115.7">+12Vin</text>
<text x="59" y="124.1">R1</text>
<text x="151" y="126">R3</text>
<text x="190.6" y="122.8">10k</text>
<text x="191" y="120.3">R6</text>
<text x="285.9" y="122.8">M74VHC1GT125</text>
<text x="291.9" y="120.3">DA3</text>
<text x="326.7" y="125.3">IP4256CZ5-W</text>
<text x="331.3" y="122.8">VD5</text>
<text x="378.4" y="122.8">XP5</text>
<text x="58.5" y="126.6">10k</text>
<text x="124.4" y="128.5">XP4</text>
<text x="150.6" y="128.5">10k</text>
<text x="249.9" y="126.5">+3.3V</text>
<text x="266.5" y="131">0.1uF</text>
<text x="267.3" y="128.5">C12</text>
<text x="48.8" y="133">XP2</text>
<text x="187.9" y="137.2">R7</text>
<text x="390.1" y="133.1" transform="rotate(-90 390.1 133.1)">OUT</text>
<text x="42.7" y="142.5" transform="rotate(-90 42.7 142.5)">EN</text>
<text x="118.2" y="139.8" transform="rotate(-90 118.2 139.8)">ADCin</text>
<text x="147.2" y="143.7">VD4</text>
<text x="165.9" y="142.5">10k</text>
<text x="166.3" y="139.9">R4</text>
<text x="187.5" y="139.8">10k</text>
<text x="67.3" y="148.2">PESD3V3U1UB</text>
<text x="71.6" y="145.7">VD2</text>
<text x="142.8" y="146.3">PESD3V3U1UB</text>
<text x="228.5" y="148.8">C9</text>
<text x="228" y="151.4">1uF</text>
<text x="305.8" y="166.5">+12Vin</text>
<text x="326.2" y="171.5">VD6</text>
<text x="347.1" y="171.7">0.1uF</text>
<text x="348" y="169.1">C14</text>
<text x="323.5" y="174.1">MBR0520</text>
<text x="36.7" y="191.4">XP1</text>
<text x="312.3" y="189.5">R9</text>
<text x="342.4" y="189.5">IRLML2502</text>
<text x="346" y="186.9">VT2</text>
<text x="35.9" y="193.9">12Vin</text>
<text x="187.8" y="196.8">DA1</text>
<text x="311.9" y="192">10k</text>
<text x="97.5" y="201.5">+12Vin</text>
<text x="184" y="199.5">TLV1117-33</text>
<text x="61.4" y="206.6">0.1uF</text>
<text x="62.8" y="204.1">C1</text>
<text x="82.1" y="215.5">100k</text>
<text x="83.1" y="213">R2</text>
<text x="52" y="221.9">VT1</text>
<text x="184.6" y="219.3">LP2985-xx</text>
<text x="187.8" y="216.8">DA2</text>
<text x="48.4" y="224.4">IRLML2502</text>
<text x="143.6" y="223">+12V</text>
<text x="166.9" y="226.9">C4</text>
<text x="219" y="226.9">C7</text>
<text x="231.5" y="223.1">+3.3V</text>
<text x="166.4" y="229.5">1uF</text>
<text x="217.6" y="229.5">2.2uF</text>
<text x="205.2" y="237.1">10nF</text>
<text x="206.3" y="234.6">C5</text>
<text x="69.3" y="251.1">1k 0.2A</text>
<text x="71.8" y="248.5">L1</text>
<text x="30.2" y="254.7">+12Vin</text>
<text x="106.1" y="254.9">+12V</text>
<text x="40.9" y="261.2">SMF12A</text>
<text x="43.7" y="258.7">VD1</text>
<text x="94.1" y="261.9">10uF</text>
<text x="95.2" y="259.3">C2</text>
<text x="187" y="261.9">RED</text>
<text x="187.2" y="259.3">HL1</text>
<text x="69.3" y="266.9">1k 0.2A</text>
<text x="71.8" y="264.4">L2</text>
<text x="152.1" y="268.1">+3.3V</text>
<text x="171.4" y="264.4">R5</text>
<text x="179.2" y="264.4">1k</text>
</g>
<g font-size="2.1">
<text x="269.7" y="29">USER</text>
<text x="364.5" y="29">EN_WKUP</text>
<text x="225" y="36">BTN2</text>
<text x="268.2" y="34.1">Mode1</text>
<text x="364.5" y="34.1">UART_TX</text>
<text x="41.9" y="37.9">SWCLK</text>
<text x="114.9" y="36.6">USER</text>
<text x="195.1" y="36.6">BTN1</text>
<text x="268.2" y="36.6">Mode2</text>
<text x="364.5" y="36.6">UART_RX</text>
<text x="41.9" y="43">SWDIO</text>
<text x="276.4" y="44.2">RST</text>
<text x="364.5" y="46.8">PWM</text>
<text x="364.5" y="44.2">ADC</text>
<text x="41.9" y="53.1">UART_RX</text>
<text x="41.9" y="48">UART_TX</text>
<text x="364.5" y="51.9">BTN2</text>
<text x="364.5" y="49.3">BTN1</text>
<text x="265.4" y="56.9">+MSU_PWR</text>
<text x="364.5" y="56.9">SWCLK</text>
<text x="364.5" y="54.4">SWDIO</text>
<text x="248.9" y="63.3">+MSU_PWR</text>
<text x="285.1" y="72.2">RST</text>
<text x="332.4" y="75.3">Mode1</text>
<text x="356.8" y="75.3">3 Mode2</text>
<text x="379.1" y="75.3">EN_WKUP</text>
<text x="255.9" y="78.5">+MSU_PWR</text>
<text x="168.3" y="131.2">ADC</text>
<text x="206.4" y="131.9">ADC</text>
<text x="274.3" y="130.6">PWM</text>
<text x="358.1" y="130.6">PWM_OUT</text>
<text x="75.6" y="135.7">EN_WKUP</text>
<text x="210.8" y="152.8">ADC</text>
<text x="306.7" y="180.8">PWM</text>
<text x="354.9" y="180.8">PWM_OUT</text>
<text x="51.4" y="215.7">GNDin</text>
</g>
<g font-size="2.1" fill="#840084">
<text x="206.1" y="40.2">AJ-037</text>
<text x="235.9" y="39.6">AJ-037</text>
<text x="87.2" y="47.4">h 2.54mm</text>
<text x="175.7" y="68.2">BLM18AG102SN1D</text>
<text x="374.6" y="118.3">0805</text>
<text x="373.7" y="138.9">MX-2.54</text>
<text x="48" y="149">h 2.54mm</text>
<text x="123.6" y="144.6">h 2.54mm</text>
<text x="348" y="176.8">0805</text>
<text x="34.7" y="210.4">MX-2.54</text>
<text x="62.2" y="211.7">0805</text>
<text x="63.3" y="258.7">BLM18AG102SN1D</text>
<text x="63.3" y="274.6">BLM18AG102SN1D</text>
</g>
<g font-size="2.1" fill="#840000">
<text x="340.5" y="75.3">2</text>
<text x="349" y="81.3" transform="rotate(-90 349 81.3)">1</text>
<text x="187.8" y="204">STU</text>
<text x="187.8" y="223.1">STU</text>
<text x="301" y="273.5">File: PWM_Regulator.sch</text>
<text x="301" y="270.8">Sheet: /</text>
<text x="301" y="280.9">Size: A3</text>
<text x="323" y="280.9">Date: 14 2017 '.'</text>
<text x="386" y="280.9">Rev:</text>
<text x="301" y="283.7">KiCad E.D.A. eeschema (5.1.7)-1</text>
<text x="386" y="283.7">Id: 1/1</text>
</g>
<text font-size="2.1" fill="#008400" x="94.8" y="271" transform="rotate(-90 94.8 271)">0805</text>
<g font-size="1.8" fill="#840000">
<text x="35" y="11.7">1</text>
<text x="85" y="11.7">2</text>
<text x="135" y="11.7">3</text>
<text x="185" y="11.7">4</text>
<text x="235" y="11.7">5</text>
<text x="285" y="11.7">6</text>
<text x="335" y="11.7">7</text>
<text x="385" y="11.7">8</text>
<text x="282.2" y="29">14</text>
<text x="356.4" y="29">6</text>
<text x="10.4" y="35.7">A</text>
<text x="36.3" y="32.8">1</text>
<text x="99.2" y="31.5">1</text>
<text x="282.7" y="34.1">2</text>
<text x="356.4" y="31.5">7</text>
<text x="356.4" y="34.1">8</text>
<text x="408.4" y="35.7">A</text>
<text x="36.3" y="37.9">2</text>
<text x="99.2" y="41.7">2</text>
<text x="99.2" y="36.6">3</text>
<text x="282.7" y="36.6">3</text>
<text x="355.9" y="39.2">10</text>
<text x="355.9" y="41.7">11</text>
<text x="356.4" y="36.6">9</text>
<text x="36.3" y="43">4</text>
<text x="282.7" y="44.2">4</text>
<text x="355.9" y="44.2">12</text>
<text x="355.9" y="46.8">13</text>
<text x="36.3" y="48">5</text>
<text x="36.3" y="53.1">6</text>
<text x="282.2" y="51.9">16</text>
<text x="355.9" y="49.3">17</text>
<text x="355.9" y="51.9">18</text>
<text x="36.3" y="58.2">3</text>
<text x="282.7" y="56.9">5</text>
<text x="355.9" y="54.4">19</text>
<text x="355.9" y="56.9">20</text>
<text x="317.2" y="63.2" transform="rotate(-90 317.2 63.2)">15</text>
<text x="322.3" y="62.7" transform="rotate(-90 322.3 62.7)">1</text>
<text x="10.4" y="85.7">B</text>
<text x="408.4" y="85.7">B</text>
<text x="282.1" y="125.5">5</text>
<text x="377.3" y="125.5">1</text>
<text x="128.4" y="131.2">1</text>
<text x="282.1" y="130.6">2</text>
<text x="305" y="130.6">4</text>
<text x="315.1" y="128.1">1</text>
<text x="315.1" y="130.6">3</text>
<text x="350.7" y="130.6">4</text>
<text x="350.7" y="128.1">5</text>
<text x="377.3" y="130.6">2</text>
<text x="10.4" y="135.7">C</text>
<text x="52.9" y="135.7">1</text>
<text x="194.1" y="135.1" transform="rotate(-90 194.1 135.1)">2</text>
<text x="197.9" y="135.1" transform="rotate(-90 197.9 135.1)">3</text>
<text x="282.1" y="135.7">1</text>
<text x="305" y="135.7">3</text>
<text x="377.3" y="135.7">3</text>
<text x="408.4" y="135.7">C</text>
<text x="128.4" y="141.4">2</text>
<text x="333.1" y="140.2" transform="rotate(-90 333.1 140.2)">2</text>
<text x="52.9" y="145.8">2</text>
<text x="197.9" y="150.4" transform="rotate(-90 197.9 150.4)">1</text>
<text x="10.4" y="185.7">D</text>
<text x="408.4" y="185.7">D</text>
<text x="45.9" y="200.4">1</text>
<text x="179.2" y="203">3</text>
<text x="199.5" y="203">2</text>
<text x="45.9" y="205.5">2</text>
<text x="199.5" y="208.1">1</text>
<text x="178" y="222">1</text>
<text x="178" y="227.1">3</text>
<text x="200.8" y="222">5</text>
<text x="178" y="232.2">2</text>
<text x="200.8" y="232.2">4</text>
<text x="10.4" y="235.7">E</text>
<text x="408.4" y="235.7">E</text>
<text x="10.5" y="285.7">F</text>
<text x="35" y="286.7">1</text>
<text x="85" y="286.7">2</text>
<text x="135" y="286.7">3</text>
<text x="185" y="286.7">4</text>
<text x="235" y="286.7">5</text>
<text x="285" y="286.7">6</text>
<text x="335" y="286.7">7</text>
<text x="385" y="286.7">8</text>
<text x="408.5" y="285.7">F</text>
</g>
<g font-size="1.8" fill="#008484">
<text x="286.8" y="29.9">PB1/T3C4/T14C1/T1C3N/ADC9</text>
<text x="337.7" y="29.9">ADC0/WKUP1/PA0</text>
<text x="29.5" y="33.7">VDD</text>
<text x="92.4" y="32.4">VCC</text>
<text x="286.8" y="35">PF0/OSCIN</text>
<text x="340.8" y="35">ADC2/TX1/PA2</text>
<text x="344.6" y="32.4">ADC1/PA1</text>
<text x="26.8" y="38.8">SWCLK</text>
<text x="93.1" y="37.5">Out</text>
<text x="286.8" y="37.5">PF1/OSCOUT</text>
<text x="333.7" y="40">ADC4/NSS1/T14C1/PA4</text>
<text x="340.6" y="37.5">ADC3/RX1/PA3</text>
<text x="27.3" y="43.9">SWDIO</text>
<text x="92.2" y="42.6">GND</text>
<text x="286.8" y="45.1">NRST</text>
<text x="316.1" y="47.7">ADC7/MOSI1/T3C2/T14C1/T1C1N/T17C1/PA7</text>
<text x="328" y="45.1">ADC6/MISO1/T3C1/T16C1/PA6</text>
<text x="339.4" y="42.6">ADC5/SCK1/PA5</text>
<text x="31" y="48.9">TX</text>
<text x="286.8" y="52.7">VDD</text>
<text x="334.9" y="52.7">RX1/SDA1/T1C3/PA10</text>
<text x="336.3" y="50.2">TX1/SCL1/T1C2/PA9</text>
<text x="29.3" y="59.1">GND</text>
<text x="30.8" y="54">RX</text>
<text x="286.8" y="57.8">VDDA</text>
<text x="318.1" y="58.7" transform="rotate(-90 318.1 58.7)">VSS</text>
<text x="323.2" y="58.7" transform="rotate(-90 323.2 58.7)">BOOT0</text>
<text x="336.4" y="55.3">IRUOT/SWDIO/PA13</text>
<text x="341.9" y="57.8">SWCLK/PA14</text>
<text x="285.6" y="131.5">InA</text>
<text x="285.6" y="126.4">VCC</text>
<text x="298.2" y="131.5">OutY</text>
<text x="319.2" y="128.9">I/O</text>
<text x="319.2" y="131.5">I/O</text>
<text x="345.2" y="131.5">I/O</text>
<text x="345.2" y="128.9">I/O</text>
<text x="285.6" y="136.6">OE</text>
<text x="298.4" y="136.6">GND</text>
<text x="38.3" y="201.3">+/vcc</text>
<text x="183.3" y="203.9">IN</text>
<text x="192.7" y="203.9">OUT</text>
<text x="38.5" y="206.4">-/gnd</text>
<text x="192.5" y="209">GND</text>
<text x="182" y="222.9">Vin</text>
<text x="193.8" y="222.9">Vout</text>
<text x="182" y="233.1">GND</text>
<text x="182" y="228">ON</text>
<text x="194.1" y="233.1">BYP</text>
</g>
<text font-size="1.8" fill="#840084" x="202.1" y="147.9" transform="rotate(-90 202.1 147.9)">3314J-1-103E</text>
<text font-size="1.8" fill="#0000c2" x="182.2" y="213.1">or LD1117S33</text>
<g font-size="1.7" fill="#840000">
<text x="331.7" y="128.6">100r</text>
<text x="331.4" y="133">30pF</text>
</g>
<text font-size="1.4" fill="#840000" x="334.3" y="136.5">GND</text>
<g font-size="1.1" fill="#008484">
<text x="57.4" y="196.6">PWR_FLAG</text>
<text x="52.3" y="233.4">PWR_FLAG</text>
</g>
</svg>
